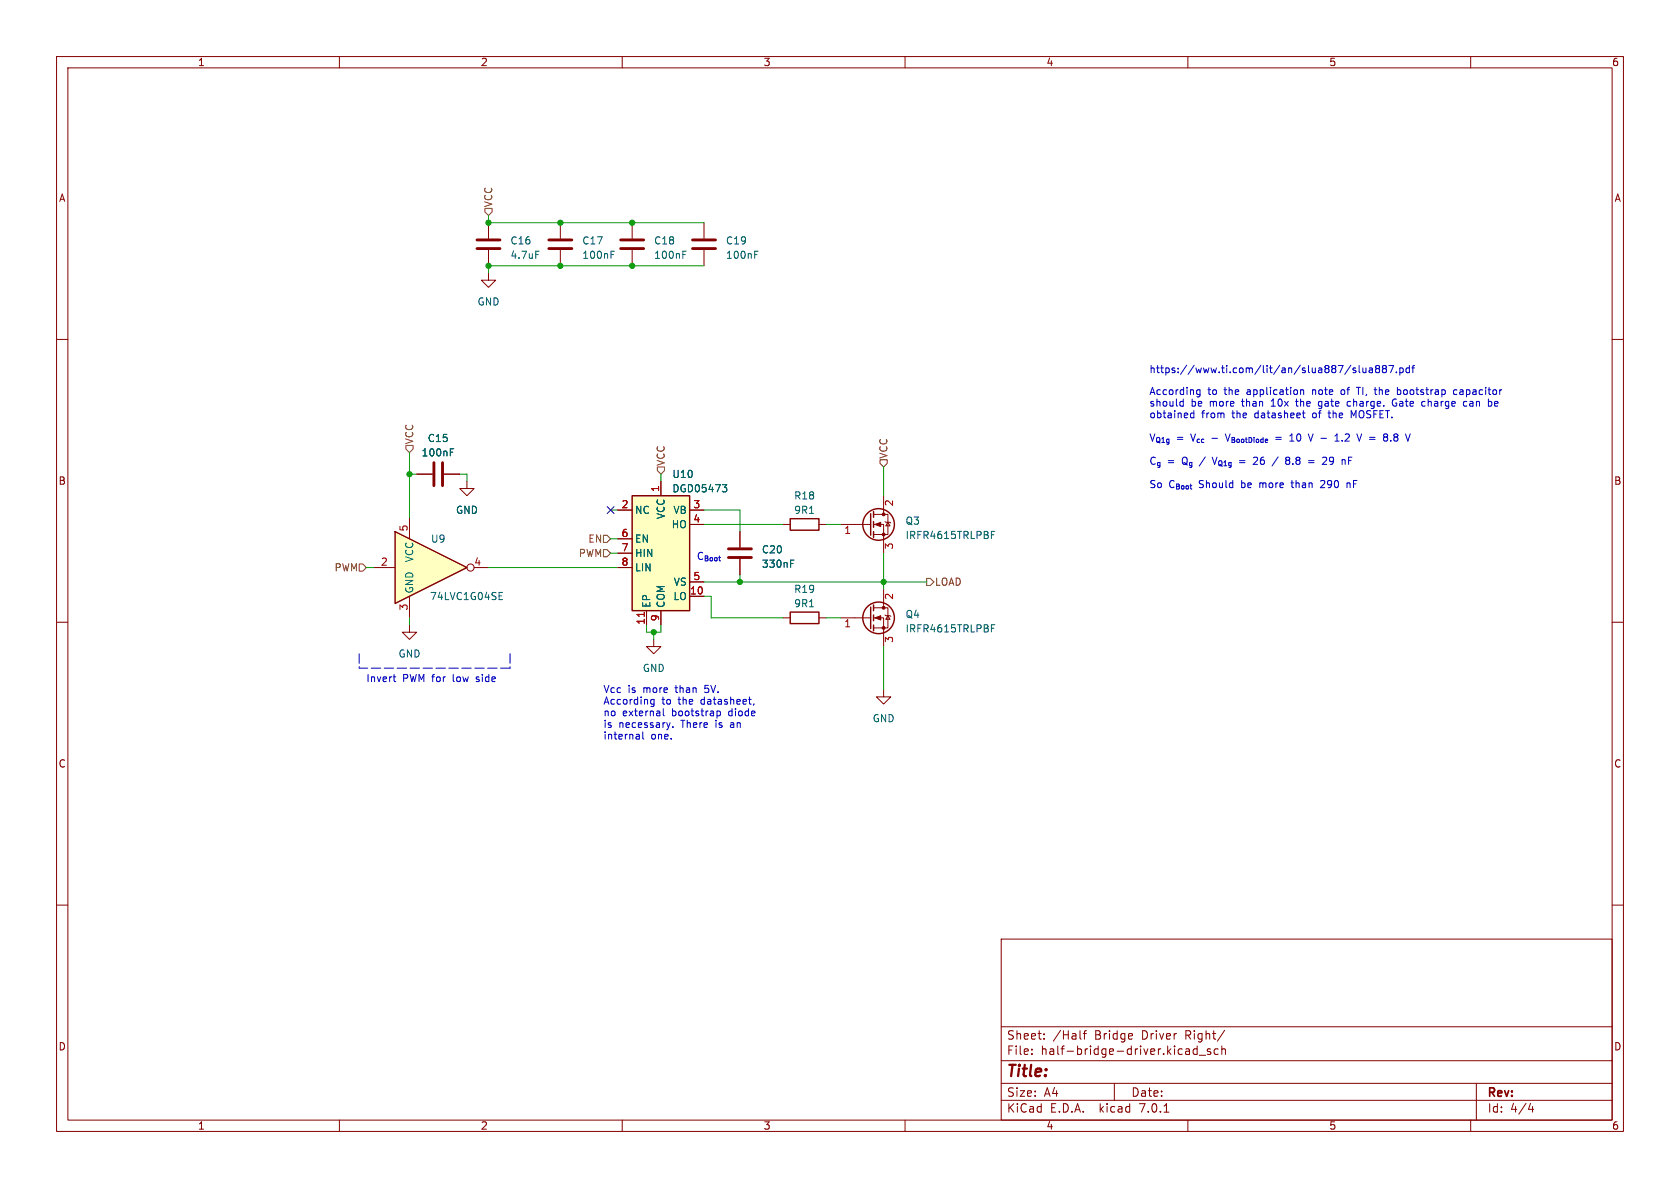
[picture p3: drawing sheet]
<svg xmlns="http://www.w3.org/2000/svg" width="297mm" height="210mm" viewBox="0 0 297 210" stroke-linecap="round" stroke-linejoin="round" font-family="sans-serif">
<g fill="none" stroke="#840000" stroke-width=".18">
<path d="M10 10h277v190h-277zM12 12h273v186h-273zM60 10v2M110 10v2M160 10v2M210 10v2M260 10v2M10 60h2M285 60h2M82.5 85.1v1.3h1.3l-1.3 1.2-1.2-1.2h1.2M130.8 94v2.8M130.8 98.8v2.8"/>
<path d="M10 110h2M285 110h2M10 160h2M285 160h2M177 166h108v32h-108zM60 198v2M110 198v2M160 198v2M177 194.5h108M177 191.5h108M177 187.5h108M177 181.5h108"/>
<path d="M182.4 186.3v.1M182.4 185.5v.1M184.6 183.6v.1M184.6 182.8v.1M191.5 182.7h.6M192.1 182.2l-.4 .2v1.3M197 191.5v3M200.1 182.8l.1 .3-.7 .1M205.8 196.6h.8M210 198v2M210.2 185.5l.1 .9M210.3 186.3l-.2 .1"/>
<path d="M210.3 185.8h-.2M211.6 184.9v1.5M211.6 185.5l-.4-.1-.3 .3v.4l.2 .2h.5M212 186.5h1.1M214 185.5l-.4-.1-.2 .2 .1 .2 .5 .2v.3h-.6M215.4 185.5l-.5-.1-.3 .3v.4l.2 .2h.6M216 185.5l.2-.1 .4 .1v.9M216 184.9v1.5M216.5 182.1l-1.3 2M260 198v2M261 191.5v6.5M270.2 196.1h.9"/>
<path d="M270.9 195.6v1"/>
</g>
<path d="M128.8 98.6h4M128.8 97h4" fill="none" stroke="#840000" stroke-width=".51"/>
<path d="M139.8 99h.6" fill="none" stroke="#006464" stroke-width=".18"/>
<path d="M69.8 94l12.7 6.3-12.7 6.4z" fill="#ffffc2"/>
<g fill="none" stroke="#840000" stroke-width=".25">
<path d="M69.8 94l12.7 6.3-12.7 6.4zM111.8 87.6h10.1v20.4h-10.1zM139.7 91.7h5.1v2h-5.1zM153.9 90.8v3.8M154.4 90.4v1M154.4 92.2v1M154.4 94v1M139.7 108.2h5.1v2h-5.1zM153.9 107.3v3.8M154.4 106.9v1.1M154.4 108.7v1M154.4 110.5v1"/>
<circle cx="155.3" cy="92.7" r="2.79"/>
<circle cx="155.3" cy="109.2" r="2.79"/>
</g>
<g fill="none" stroke="#840000" stroke-width=".18">
<path d="M86.4 39.4v2.8M99.1 39.4v2.8M111.8 39.4v2.8M124.5 39.4v2.8M86.4 48.3v1.2h1.2l-1.2 1.3-1.3-1.3h1.3M86.4 44.2v2.8M99.1 44.2v2.8M111.8 44.2v2.8M124.5 44.2v2.8M72.4 91.4v3.9M73.7 83.8h2.8M78.5 83.8h2.8"/>
<path d="M109.2 90.2h2.6M109.2 95.3h2.6M109.2 97.8h2.6M116.8 85.1v2.5M121.9 90.2h2.6M121.9 92.7h2.6M130.8 94v2.8M130.8 98.8v2.8M138.4 92.7h1.3M144.8 92.7h1.2M148.6 92.7h5.3M154.4 92.7h1.8v5.1"/>
<path d="M154.4 90.9h2.6v3.6h-2.6M156.2 87.6v3.3M156.5 92.2l.1 .1h.8l.1 .2M157 92.3l.4 .7h-.8zM66 100.3h3.8M72.4 110.5v1.3h1.3l-1.3 1.2-1.3-1.2h1.3M72.4 105.4v3.8M83.8 100.3h2.6M109.2 100.3h2.6M114.3 108v2.5M115.6 113v1.3h1.2l-1.2 1.3-1.3-1.3h1.3M116.8 108v2.5"/>
<path d="M121.9 105.4h2.6M121.9 102.9h2.6M138.4 109.2h1.3M144.8 109.2h1.2M148.6 109.2h5.3M154.4 109.2h1.8v5.1M154.4 107.4h2.6v3.6h-2.6M156.2 104.1v3.3M156.5 108.7l.1 .1h.8l.1 .2M157 108.8l.4 .7h-.8zM156.2 121.9v1.3h1.3l-1.3 1.3-1.3-1.3h1.3"/>
<circle cx="83.2" cy="100.3" r=".63"/>
</g>
<g fill="none" stroke="#006464" stroke-width=".18">
<path d="M94.7 44.4h.6M108 44.4h.6M120.7 44.4h.6M133.4 44.4h.6M79.6 79.3h.6M127.7 85.7h.8l-.4 .5 .3 .1 .1 .4-.3 .2h-.3M139.8 99h.6M175.3 94.5h.4M175.3 93.9h.6M88.2 105.3h.5M88.2 106h.6M88.2 104.7h.6"/>
<path d="M175.3 111h.4M175.3 110.4h.6"/>
</g>
<path d="M84.3 43.9h4.1M84.3 42.4h4.1M97 43.9h4.1M97 42.4h4.1M109.7 43.9h4.1M109.7 42.4h4.1M122.4 43.9h4.1M122.4 42.4h4.1M76.7 81.8v4.1M78.2 81.8v4.1" fill="none" stroke="#840000" stroke-width=".51"/>
<path d="M111.8 87.6h10.1v20.4h-10.1z" fill="#ffffc2" stroke="#ffffc2" stroke-width=".18"/>
<path d="M113.9 108.3v.7" fill="none" stroke="#a90000" stroke-width=".18"/>
<g fill="#840000" stroke="#840000" stroke-width=".18">
<path d="M154.7 92.7l1-.4v.8z"/>
<path d="M154.7 109.2l1-.4v.8z"/>
<circle cx="156.2" cy="94.5" r=".25"/>
<circle cx="156.2" cy="90.9" r=".25"/>
<circle cx="156.2" cy="111" r=".25"/>
<circle cx="156.2" cy="107.4" r=".25"/>
</g>
<path d="M85.7 36.8h1.3v.7l-.6 .6-.7-.6zM71.8 78.7h1.2v.7l-.6 .6-.6-.6zM63.5 99.7h.6l.7 .6-.7 .7h-.6zM106.7 94.6h.6l.6 .7-.6 .6h-.6zM106.7 97.2h.6l.6 .6-.6 .6h-.6zM116.2 82.6h1.3v.6l-.7 .6-.6-.6zM155.6 81.3h1.2v.6l-.6 .7-.6-.7zM163.8 102.2h.7l.6 .7-.6 .6h-.7z" fill="none" stroke="#725600" stroke-width=".18"/>
<g fill="none" stroke="#0000c2" stroke-width=".18">
<path d="M208.8 71h.4M209.2 70.5v1.3M209.2 71.7l-.4 .1M210.5 73.6l.2 .3 .4-.1M211.1 72.6v1.3M211.1 73.1l-.4-.1-.2 .3M211.5 69.5l.3 .2h.4M212.2 68.9v1l-.2 .2M212.2 69l-.4-.1-.3 .2M229.9 69l.2-.1 .3 .1 .1 .7M229.9 68.9v.8M230.2 73h.5"/>
<path d="M230.4 72.6v1.1l.3 .2M231.3 76.7l.4 1.3M236 78h.7M236 77.1l.4-.4v1.3M238.3 71l-.1 .2 .1 .5M238.8 64.6l-1.1 1.6M239.7 65.1l-.3-.1-.2 .2v.2l.5 .1v.3h-.5M239.8 68.5h.7M239.9 76.7l.4 1.3 .4-1.3M240.3 64.6v1.1l.2 .2M240.9 65l.1 .8 .3 .1 .2-.1M241.5 65v.9"/>
<path d="M242.1 65.1h.5v.8M242.6 65.3l-.4 .1-.2 .2 .2 .3 .4-.1M243.4 65.2l-.2 .2v.4l.2 .1 .4-.1 .1-.2v-.2l-.2-.2M243.4 65.2l-.2-.3 .2-.3h.3l.2 .3-.2 .3M243.4 65.2h.3M244.6 65.2l-.2 .2v.4l.2 .1 .4-.1 .1-.2-.1-.3-.1-.1M244.6 65.2l-.2-.3 .2-.3h.3l.2 .3-.2 .3M244.6 65.2h.3M244.7 77.2h.1M244.7 76.8l.4-.1 .2 .1v.2l-.2 .2M244.8 77.2h.3M244.8 77.2l-.1 .1"/>
<path d="M245.1 77.2l.2 .3v.4l-.2 .1-.4-.1M245.5 64.6h.9l-.6 1.3M246.3 70.7l-.2 .6 .3 .4M246.9 65.8v.1M247 69.7h.4M247 68.5v1.2M247.4 68.9l-.4 .1M247.5 65.1l.3-.1 .3 .3-.1 .5h-.5M247.5 65v1.3M248.5 76.7l.4 1.3 .4-1.3M249.2 65.1l-.4-.1-.2 .3 .1 .5h.5M249.2 64.6v1.3"/>
<path d="M249.6 65h.5M250.1 64.6l-.3 .2v1.1M251.8 71h-.3l-.2 .2 .1 .5 .4 .1M257.4 68.9l-.3 .1-.1 .1v.5l.4 .1M259.2 71h-.4l-.1 .2 .1 .5 .4 .1M263.1 71h.4l.2 .2M263.1 70.5v1.3M263.7 71.6l-.2 .2-.4-.1M226 80.8l-1.1 1.6M227.5 80.8l-.2 .3 .2 .3-.2 .1v.3l.2 .3M231.3 81.4h1M231.3 81.8h1"/>
<path d="M234.1 85.5l-.7 .7h.8M234.3 80.8l-.5 .1M234.5 81.4l-.7 .7h.7M237.3 81.3h.4l.1 .8M238.1 85.4v.8M238.3 85.4l-.2 .1M69.5 119.6h.5M69.7 120.4l.3 .1M113 129.9v.8M113 130.1l-.1 .1M113 130.6l-.1 .1M113.6 129.4v1.1l.2 .2"/>
<path d="M115 124.2l.3 .3 .3-.1M115.6 123.6v1.1l-.1 .1M115.6 123.7l-.3-.1-.3 .3M117.3 125.3v1.1l.1 .1M118.5 127.8l-.3 .8M119 128.5v.1M126.8 125.8l.3-.1 .3 .2-.2 .6h-.4M132.3 123.6h.5M132.7 124.5h.1M133.3 124.4l-.1 .3"/>
</g>
<path d="M63.5 115.6v2.5M90.2 118.1h-26.7M90.2 115.6v2.5" fill="none" stroke="#0000c2" stroke-width=".18" stroke-dasharray="1.7 .6"/>
<g fill="none" stroke="#009600" stroke-width=".18">
<path d="M86.4 38.1v1.3h38.1M124.5 47h-38.1v1.3M72.4 80v11.4M72.4 83.8h1.3M81.3 83.8h1.2v1.3M107.9 90.2h1.3M107.9 95.3h1.3M107.9 97.8h1.3M116.8 83.8v1.3M124.5 92.7h13.9M124.5 90.2h6.3v3.8M146 92.7h2.6"/>
<path d="M156.2 82.6v5M156.2 97.8v6.3M64.8 100.3h1.2M72.4 109.2v1.3M86.4 100.3h22.8M114.3 110.5v1.3h2.5v-1.3M115.6 111.8v1.2M124.5 105.4h1.2v3.8h12.7M124.5 102.9h39.3M130.8 101.6v1.3M146 109.2h2.6M156.2 114.3v7.6"/>
</g>
<path d="M107.3 89.6l1.3 1.2M108.6 89.6l-1.3 1.2" fill="none" stroke="#000084" stroke-width=".18"/>
<g fill="#009600" stroke="#009600" stroke-width=".18">
<circle cx="111.8" cy="39.4" r=".46"/>
<circle cx="99.1" cy="47" r=".46"/>
<circle cx="86.4" cy="47" r=".46"/>
<circle cx="111.8" cy="47" r=".46"/>
<circle cx="86.4" cy="39.4" r=".46"/>
<circle cx="99.1" cy="39.4" r=".46"/>
<circle cx="72.4" cy="83.8" r=".46"/>
<circle cx="130.8" cy="102.9" r=".46"/>
<circle cx="156.2" cy="102.9" r=".46"/>
<circle cx="115.6" cy="111.8" r=".46"/>
</g>
<text font-size="2.8" fill="#840000" x="178" y="190.8">Title:</text>
<g font-size="2.1" fill="#840000">
<text x="178" y="183.9">Sheet:</text>
<text x="186.2" y="183.9">/Half</text>
<text x="193.5" y="183.9">Bridge</text>
<text x="201.9" y="183.9">Driver</text>
<text x="209.6" y="183.9">Right/</text>
<text x="178" y="186.6">File:</text>
<text x="184" y="186.6">half-bridge-driver.kicad_sch</text>
<text x="178" y="196.8">KiCad</text>
<text x="178" y="194">Size:</text>
<text x="184.6" y="194">A4</text>
<text x="185.7" y="196.8">E.D.A.</text>
<text x="194.4" y="196.8">kicad</text>
<text x="200" y="194">Date:</text>
<text x="201.5" y="196.8">7.0.1</text>
<text x="263" y="194.2">Rev:</text>
<text x="263" y="196.8">Id:</text>
<text x="267" y="196.8">4/4</text>
</g>
<g font-size="1.8" fill="#840000">
<text x="35" y="11.8">1</text>
<text x="85" y="11.8">2</text>
<text x="135" y="11.8">3</text>
<text x="185" y="11.8">4</text>
<text x="235" y="11.8">5</text>
<text x="285" y="11.8">6</text>
<text x="10.4" y="35.8">A</text>
<text x="285.4" y="35.8">A</text>
<text x="10.3" y="85.8">B</text>
<text x="285.3" y="85.8">B</text>
<text x="10.3" y="135.8">C</text>
<text x="285.3" y="135.8">C</text>
<text x="10.3" y="185.8">D</text>
<text x="285.3" y="185.8">D</text>
<text x="35" y="199.8">1</text>
<text x="85" y="199.8">2</text>
<text x="135" y="199.8">3</text>
<text x="185" y="199.8">4</text>
<text x="235" y="199.8">5</text>
<text x="285" y="199.8">6</text>
</g>
<g font-size="1.8" fill="#725600">
<text x="87.2" y="36.6" transform="rotate(-90 87.2 36.6)">VCC</text>
<text x="73.2" y="78.5" transform="rotate(-90 73.2 78.5)">VCC</text>
<text x="117.7" y="82.4" transform="rotate(-90 117.7 82.4)">VCC</text>
<text x="157" y="81.1" transform="rotate(-90 157 81.1)">VCC</text>
<text x="59" y="101.2">PWM</text>
<text x="102.2" y="98.6">PWM</text>
<text x="103.9" y="96.1">EN</text>
<text x="165.3" y="103.7">LOAD</text>
</g>
<g font-size="1.8" fill="#006464">
<text x="90.2" y="43.4">C16</text>
<text x="90.2" y="45.9">4.7uF</text>
<text x="102.9" y="43.4">C17</text>
<text x="102.9" y="45.9">100nF</text>
<text x="115.6" y="43.4">C18</text>
<text x="115.6" y="45.9">100nF</text>
<text x="128.3" y="43.4">C19</text>
<text x="128.3" y="45.9">100nF</text>
<text x="84.4" y="54.2">GND</text>
<text x="74.5" y="80.8">100nF</text>
<text x="75.6" y="78.3">C15</text>
<text x="118.8" y="84.6">U10</text>
<text x="118.8" y="87.2">DGD05473</text>
<text x="140.3" y="88.5">R18</text>
<text x="80.6" y="91">GND</text>
<text x="112.3" y="91">NC</text>
<text x="117.7" y="91.9" transform="rotate(-90 117.7 91.9)">VCC</text>
<text x="118.6" y="93.5">HO</text>
<text x="118.9" y="91">VB</text>
<text x="140.3" y="91">9R1</text>
<text x="160" y="92.9">Q3</text>
<text x="160" y="95.4">IRFR4615TRLPBF</text>
<text x="73.2" y="99.5" transform="rotate(-90 73.2 99.5)">VCC</text>
<text x="76.1" y="96.1">U9</text>
<text x="112.3" y="96.1">EN</text>
<text x="112.3" y="98.6">HIN</text>
<text x="112.3" y="101.2">LIN</text>
<text x="134.6" y="98">C20</text>
<text x="134.6" y="100.5">330nF</text>
<text x="73.2" y="104.9" transform="rotate(-90 73.2 104.9)">GND</text>
<text x="76" y="106.2">74LVC1G04SE</text>
<text x="115.1" y="107.4" transform="rotate(-90 115.1 107.4)">EP</text>
<text x="117.7" y="107.4" transform="rotate(-90 117.7 107.4)">COM</text>
<text x="118.9" y="106.2">LO</text>
<text x="119" y="103.7">VS</text>
<text x="140.3" y="105">R19</text>
<text x="140.3" y="107.5">9R1</text>
<text x="160" y="109.4">Q4</text>
<text x="160" y="112">IRFR4615TRLPBF</text>
<text x="70.4" y="116.4">GND</text>
<text x="113.6" y="118.9">GND</text>
<text x="154.2" y="127.8">GND</text>
</g>
<g font-size="1.8" fill="#0000c2">
<text x="203.2" y="66">https://www.ti.com/lit/an/slua887/slua887.pdf</text>
<text x="203.2" y="69.9">According</text>
<text x="203.2" y="72">should</text>
<text x="210.6" y="72">be</text>
<text x="213.5" y="69.9">to</text>
<text x="213.9" y="72">more</text>
<text x="216.5" y="69.9">the</text>
<text x="219.7" y="72">than</text>
<text x="220.6" y="69.9">application</text>
<text x="225" y="72">10x</text>
<text x="229.5" y="72">the</text>
<text x="232.3" y="69.9">note</text>
<text x="233.6" y="72">gate</text>
<text x="237.5" y="69.9">of</text>
<text x="238.8" y="72">charge.</text>
<text x="240.4" y="69.9">TI, the</text>
<text x="246.9" y="72">Gate</text>
<text x="247.8" y="69.9">bootstrap</text>
<text x="252.2" y="72">charge</text>
<text x="257.9" y="69.9">capacitor</text>
<text x="259.7" y="72">can</text>
<text x="264.2" y="72">be</text>
<text x="203.2" y="74">obtained</text>
<text x="212.5" y="74">from</text>
<text x="217.9" y="74">the</text>
<text x="222" y="74">datasheet</text>
<text x="232.3" y="74">of</text>
<text x="235.3" y="74">the</text>
<text x="239.3" y="74">MOSFET.</text>
<text x="203.2" y="78.1">V_{Q1g} V_{cc}</text>
<text x="203.2" y="82.2">C_{g}</text>
<text x="206.4" y="82.2">=</text>
<text x="208" y="78.1">=</text>
<text x="209" y="82.2">Q_{g} V_{Q1g} 26</text>
<text x="212.3" y="82.2">/</text>
<text x="214.3" y="78.1">-</text>
<text x="217" y="78.1">V_{BootDiode}10</text>
<text x="219.5" y="82.2">=</text>
<text x="225.9" y="78.1">=</text>
<text x="228.1" y="82.2">8.8</text>
<text x="232.1" y="78.1">V -</text>
<text x="234.8" y="82.2">29</text>
<text x="236.9" y="78.1">1.2</text>
<text x="238.4" y="82.2">nF</text>
<text x="241" y="78.1">V =</text>
<text x="245.9" y="78.1">8.8</text>
<text x="203.2" y="86.4">So</text>
<text x="206.7" y="86.4">C_{Boot}</text>
<text x="212" y="86.4">Should</text>
<text x="219.6" y="86.4">be</text>
<text x="222.9" y="86.4">more</text>
<text x="228.7" y="86.4">than</text>
<text x="234" y="86.4">290</text>
<text x="238.7" y="86.4">nF</text>
<text x="123.2" y="99.1">C_{Boot}</text>
<text x="64.8" y="120.7">Invert</text>
<text x="71.2" y="120.7">PWM for</text>
<text x="80.2" y="120.7">low</text>
<text x="84.4" y="120.7">side</text>
<text x="106.7" y="122.6">Vcc</text>
<text x="106.7" y="124.6">According</text>
<text x="111" y="122.6">is</text>
<text x="113.8" y="122.6">more</text>
<text x="117" y="124.6">to</text>
<text x="119.6" y="122.6">than</text>
<text x="120" y="124.6">the</text>
<text x="124.1" y="124.6">datasheet,</text>
<text x="124.8" y="122.6">5V.</text>
<text x="106.7" y="126.7">no</text>
<text x="106.7" y="128.8">is</text>
<text x="106.7" y="130.8">internal</text>
<text x="109.4" y="128.8">necessary.</text>
<text x="110.1" y="126.7">external</text>
<text x="115.1" y="130.8">one.</text>
<text x="118.8" y="126.7">bootstrap</text>
<text x="120.5" y="128.8">There</text>
<text x="126.7" y="128.8">is</text>
<text x="129" y="126.7">diode</text>
<text x="129.4" y="128.8">an</text>
</g>
<g font-size="1.8" fill="#a90000">
<text x="109.8" y="89.9">2</text>
<text x="116.6" y="87" transform="rotate(-90 116.6 87)">1</text>
<text x="122.5" y="89.9">3</text>
<text x="158.1" y="89.6" transform="rotate(-90 158.1 89.6)">2</text>
<text x="72.1" y="94" transform="rotate(-90 72.1 94)">5</text>
<text x="109.8" y="95">6</text>
<text x="122.5" y="92.5">4</text>
<text x="149.2" y="94.6">1</text>
<text x="67.3" y="100.1">2</text>
<text x="83.8" y="100.1">4</text>
<text x="109.8" y="97.5">7</text>
<text x="109.8" y="100.1">8</text>
<text x="158.1" y="97.2" transform="rotate(-90 158.1 97.2)">3</text>
<text x="72.1" y="108" transform="rotate(-90 72.1 108)">3</text>
<text x="121.9" y="105.2">10</text>
<text x="122.5" y="102.6">5</text>
<text x="158.1" y="106.1" transform="rotate(-90 158.1 106.1)">2</text>
<text x="114" y="110.5" transform="rotate(-90 114 110.5)">11</text>
<text x="116.6" y="109.9" transform="rotate(-90 116.6 109.9)">9</text>
<text x="149.2" y="111.1">1</text>
<text x="158.1" y="113.7" transform="rotate(-90 158.1 113.7)">3</text>
</g>
</svg>
